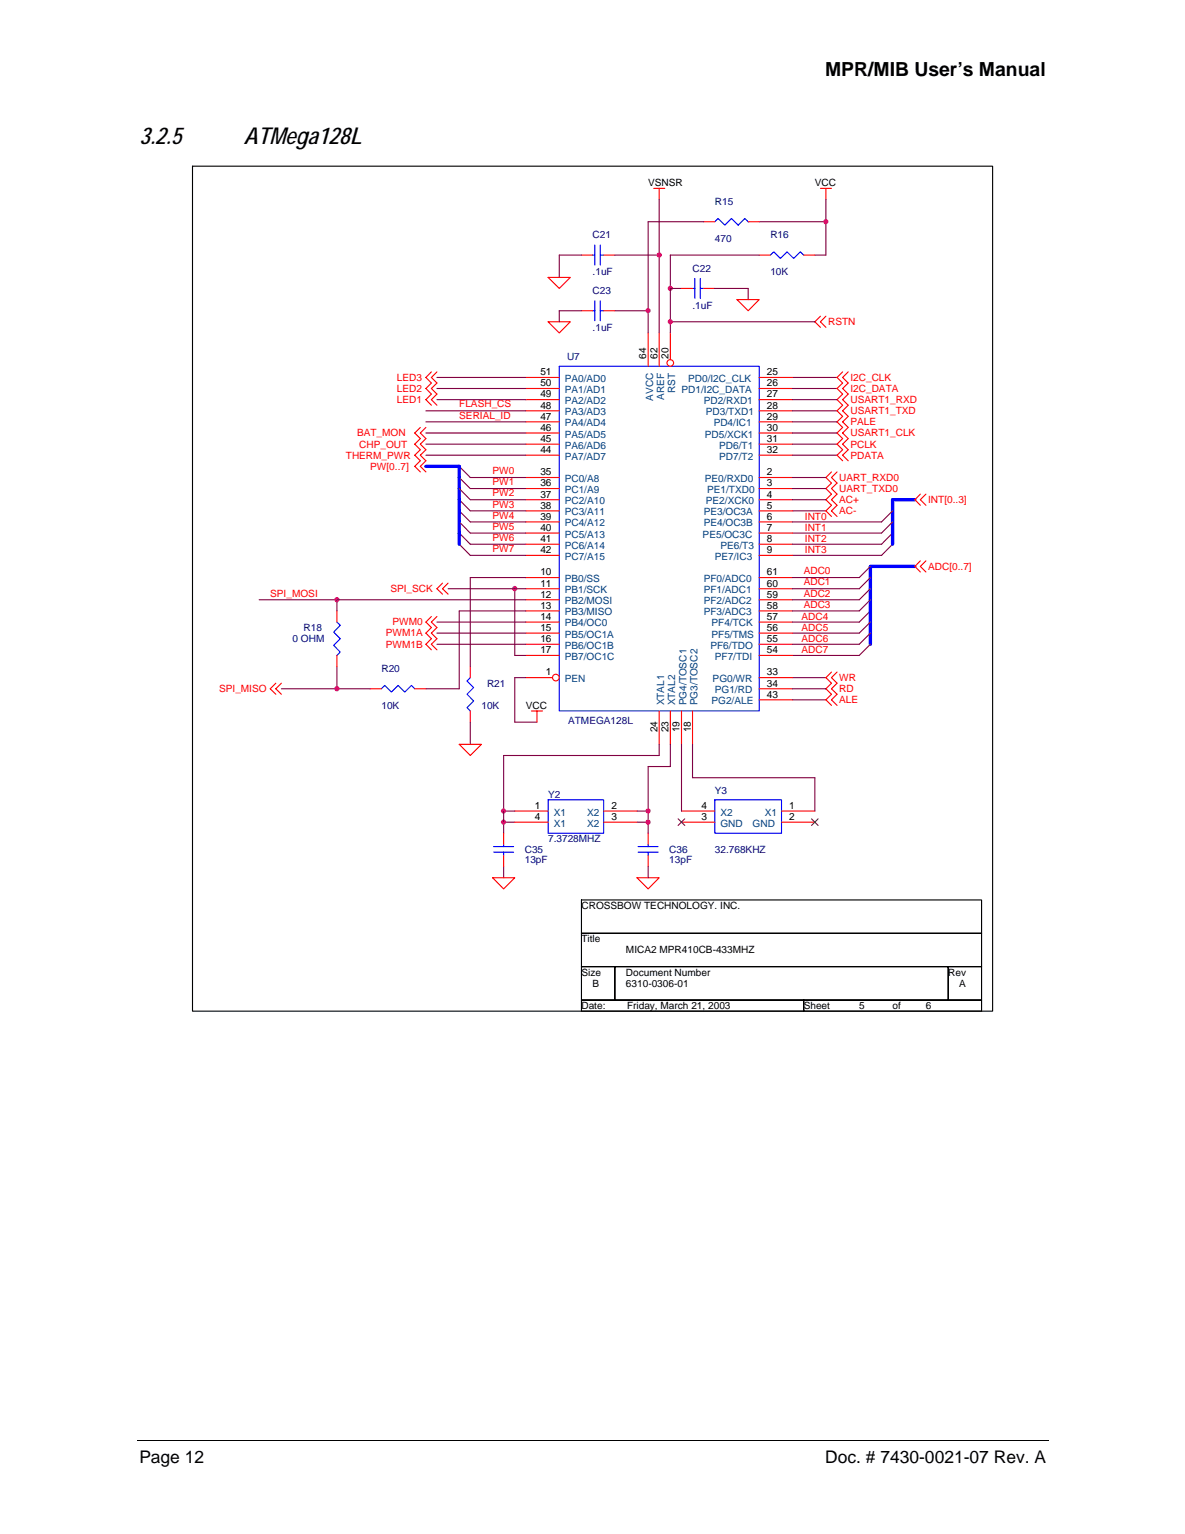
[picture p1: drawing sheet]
<svg xmlns="http://www.w3.org/2000/svg" width="216mm" height="279mm" viewBox="0 0 216 279" stroke-linecap="round" stroke-linejoin="round" font-family="sans-serif">
<g fill="none" stroke="#f00" stroke-width=".2">
<path d="M119.1 34.3h2M120.1 34.3v2M149.5 34.3h2M150.5 34.3v2M105.9 56.6h2.1M110 56.6h2M124.2 52.5h2M128.2 52.5h2M138.3 46.5h2.1M146.4 46.5h2.1M76.6 77.9l-1 1 1 1M77.6 77.9l-1 1 1 1"/>
<path d="M78.6 67.7l-1 1 1 1.1M78.6 71.8l-1 1 1 1M79.6 67.7l-1 1 1 1.1M79.6 71.8l-1 1 1 1M95.8 68.7h6.1M95.8 70.8h6.1M95.8 72.8h6.1M95.8 74.8h6.1M95.8 76.8h6.1M95.8 78.9h6.1M118.1 60.6v6.1M120.1 60.6v6.1"/>
<path d="M138.3 68.7h6.1M138.3 70.8h6.1M138.3 72.8h6.1M138.3 74.8h6.1M138.3 76.8h6.1M138.3 78.9h6.1M153.5 67.7l-1 1 1 1.1M154.5 67.7l-1 1 1 1.1M95.8 80.9h6.1M95.8 82.9h6.1M95.8 87h6.1M95.8 89h6.1"/>
<path d="M95.8 91h6.1M95.8 93h6.1M95.8 95.1h6.1M95.8 97.1h6.1M95.8 99.1h6.1M138.3 80.9h6.1M138.3 82.9h6.1M138.3 87h6.1M138.3 89h6.1M138.3 91h6.1M138.3 93h6.1M138.3 95.1h6.1"/>
<path d="M138.3 97.1h6.1M138.3 99.1h6.1M151.5 88l-1 1 1 1-1 1 1 1M152.5 88l-1 1 1 1-1 1 1 1M78.6 114.3l-1 1 1 1M79.6 114.3l-1 1 1 1M95.8 105.2h6.1M95.8 107.2h6.1M95.8 109.2h6.1M95.8 111.3h6.1M95.8 113.3h6.1M95.8 115.3h6.1"/>
<path d="M95.8 117.3h6.1M95.8 119.4h6.1M95.8 101.2h6.1M138.3 105.2h6.1M138.3 107.2h6.1M138.3 109.2h6.1M138.3 111.3h6.1M138.3 113.3h6.1M138.3 115.3h6.1M138.3 117.3h6.1M138.3 119.4h6.1M138.3 101.2h6.1"/>
<path d="M50.2 124.4l-1 1.1 1 .9M51.3 124.4l-1.1 1.1 1.1 .9M67.5 125.5h2M75.6 125.5h2M151.5 124.4l-1 1.1 1 .9M152.5 124.4l-1 1.1 1 .9M118.1 151.8v2M118.1 155.8v2M124.2 147.7h6M124.2 149.8h6M142.4 147.7h6.1M142.4 149.8h6.1"/>
</g>
<path d="M83.7 87v2M83.7 95.1v2M158.6 109.2v2.1M158.6 115.3v2M158.6 103.2h8.1" fill="none" stroke="#00f" stroke-width=".61"/>
<g fill="none" stroke="#800040" stroke-width=".2">
<path d="M118.1 40.4v16.2h-6.1M120.1 46.5v14.1M122.1 46.5v6h2.1M138.3 40.4h12.2M148.5 46.5h2M77.6 78.9h18.2M79.6 70.8h16.2M144.4 68.7h8.1M77.6 80.9h18.2M83.7 87l2 2M83.7 99.1l2 2.1M83.7 91l2 2"/>
<path d="M85.7 91h10.1M85.7 99.1h10.1M85.7 87h10.1M144.4 97.1h16.2M144.4 93h6.1M162.6 99.1l-2 2.1h-16.2M162.6 97.1l-2 2M47.2 109.2h14.2M81.6 107.2h12.2v12.2M85.7 105.2h10.1M144.4 119.4h12.1M144.4 115.3h12.1"/>
<path d="M61.4 121.4v4.1h6.1M93.8 123.4v8.1h4M144.4 123.4h6.1M91.8 149.8v2M148.5 141.6v6.1"/>
</g>
<g fill="none" stroke="#00f" stroke-width=".2">
<path d="M108 56.6h.4M108.4 54.8v3.6M109.4 56.6h.6M109.4 54.8v3.6M126.2 52.5h.4M126.6 50.7v3.7M127.6 52.5h.6M127.6 50.7v3.7M140.4 46.5l.6-.6 1.2 1.2 1.2-1.2 1.2 1.2 1.2-1.2 .6 .6M101.9 66.7h36.4v62.8h-36.4zM69.5 125.5l.6-.7 1.2 1.2 1.2-1.2 1.2 1.2 1.3-1.2 .6 .7M116.3 155.2h3.6"/>
<path d="M116.3 154.2h3.6M118.1 153.8v.4M118.1 155.2v.6M130.2 145.7h12.2v6.1h-12.2z"/>
</g>
<g fill="#f0f" stroke="#f0f" stroke-width=".2">
<circle cx="122.1" cy="52.5" r=".39"/>
<circle cx="61.4" cy="109.2" r=".4"/>
<circle cx="93.8" cy="107.2" r=".4"/>
</g>
<path d="M123.5 149.1l1.3 1.2M124.8 149.1l-1.3 1.2M147.8 149.1l1.3 1.2M149.1 149.1l-1.3 1.2" fill="none" stroke="#804000" stroke-width=".2"/>
<path d="M35.1 30.3h145.7v153.9h-145.7z" fill="none" stroke="#000" stroke-width=".2"/>
<circle cx="101.3" cy="123.4" r=".61" fill="#fff" stroke="#f00" stroke-width=".2"/>
<path d="M95.8 123.4h4.9" fill="none" stroke="#f00" stroke-width=".2"/>
<circle cx="122.1" cy="66.1" r=".6" fill="#fff" stroke="#f00" stroke-width=".2"/>
<g fill="none" stroke="#f00" stroke-width=".2">
<path d="M99.9 58.6h4l-2 2zM99.9 50.5h4l-2 2zM105.9 46.5h2.1M110 46.5h2M128.2 40.4h2M134.3 54.6h4l-2 2zM136.3 40.4h2M149.5 57.6l-1 1 1 1M150.5 57.6l-1 1 1 1M76.6 79.9l-1 1 1 1-1 1 1 1-1 1 1 1.1M77.6 79.9l-1 1 1 1-1 1 1 1-1 1 1 1.1M78.6 69.8l-1 1 1 1"/>
<path d="M79.6 69.8l-1 1 1 1M122.1 60.6v4.9M153.5 69.8l-1 1 1 1-1 1 1 1-1 1 1 1-1 1 1 1.1-1 1 1 1-1 1 1 1-1 1 1 1M154.5 69.8l-1 1 1 1-1 1 1 1-1 1 1 1-1 1 1 1.1-1 1 1 1-1 1 1 1-1 1 1 1M151.5 92l-1 1 1 1.1M151.5 86l-1 1 1 1M152.5 92l-1 1 1 1.1M152.5 86l-1 1 1 1M167.7 90l-1 1 1 1M168.7 90l-1 1 1 1M61.4 111.3v2M61.4 119.4v2"/>
<path d="M78.6 116.3l-1 1 1 1.1M78.6 112.3l-1 1 1 1M79.6 116.3l-1 1 1 1.1M79.6 112.3l-1 1 1 1M80.6 106.2l-1 1 1 1M81.6 106.2l-1 1 1 1M167.7 102.2l-1 1 1 1M168.7 102.2l-1 1 1 1M83.7 135.6h4l-2 2zM85.7 121.4v2M85.7 129.5v2M96.8 129.5h2"/>
<path d="M97.8 129.5v2M120.1 129.5v6.1M122.1 129.5v6.1M124.2 129.5v6.1M126.2 129.5v6.1M138.3 123.4h6.1M138.3 125.5h6.1M138.3 127.5h6.1M151.5 122.4l-1 1 1 1M151.5 126.4l-1 1.1 1 1M152.5 122.4l-1 1 1 1M152.5 126.4l-1 1.1 1 1"/>
<path d="M89.7 159.9h4.1l-2 2zM91.8 151.8v2M91.8 155.8v2M93.8 147.7h6.1M93.8 149.8h6.1M110 147.7h6.1M110 149.8h6.1M116.1 159.9h4l-2 2z"/>
</g>
<g fill="none" stroke="#800040" stroke-width=".2">
<path d="M120.1 36.3v10.2h-8.1M150.5 36.3v10.2M105.9 56.6h-4v2M105.9 46.5h-4v4M118.1 56.6v4M118.1 40.4h10.1M122.1 46.5h16.2M122.1 52.5v8.1M122.1 58.6h26.4M130.2 52.5h6.1v2.1M77.6 74.8h18.2M77.6 76.8h18.2"/>
<path d="M79.6 68.7h16.2M79.6 72.8h16.2M144.4 74.8h8.1M144.4 72.8h8.1M144.4 70.8h8.1M144.4 78.9h8.1M144.4 76.8h8.1M77.6 82.9h18.2M83.7 97.1l2 2M83.7 95.1l2 2h10.1M83.7 84.9l2 2.1M83.7 93l2 2.1h10.1"/>
<path d="M83.7 89l2 2M85.7 93h10.1M85.7 89h10.1M144.4 82.9h8.1M144.4 89h6.1M144.4 80.9h8.1M144.4 99.1h16.2M144.4 91h6.1M144.4 87h6.1M162.6 93l-2 2.1h-16.2M162.6 95.1l-2 2M79.6 113.3h16.2"/>
<path d="M79.6 117.3h16.2M79.6 115.3h16.2M85.7 105.2v16.2M85.7 101.2h10.1M93.8 107.2h2M93.8 119.4h2M95.8 109.2h-34.4v2.1M95.8 111.3h-12.1v14.2h-6.1M158.6 111.3l-2.1 2h-12.1M158.6 105.2l-2.1 2h-12.1M158.6 115.3l-2.1 2h-12.1M158.6 107.2l-2.1 2h-12.1"/>
<path d="M158.6 117.3l-2.1 2.1M158.6 109.2l-2.1 2.1h-12.1M158.6 103.2l-2.1 2h-12.1M158.6 113.3l-2.1 2M51.3 125.5h10.1M85.7 131.5v4.1M93.8 123.4h2M120.1 135.6v2h-28.3v12.2h2M122.1 135.6v4h-4v12.2M124.2 135.6v12.1M126.2 135.6v6h22.3M144.4 125.5h6.1"/>
<path d="M144.4 127.5h6.1M91.8 147.7h2M91.8 157.8v2.1M116.1 147.7h2M116.1 149.8h2M118.1 157.8v2.1"/>
</g>
<g fill="none" stroke="#00f" stroke-width=".2">
<path d="M108 46.5h.4M108.4 44.6v3.7M109.4 46.5h.6M109.4 44.6v3.7M130.2 40.4l.6-.6 1.3 1.2 1.2-1.2 1.2 1.2 1.2-1.2 .6 .6M136.3 40.4h.1M61.4 113.3l.6 .6-1.2 1.2 1.2 1.2-1.2 1.2 1.2 1.3-.6 .6M85.7 123.4l-.6 .6 1.2 1.2-1.2 1.2 1.2 1.3-1.2 1.2 .6 .6M89.9 155.2h3.7M89.9 154.2h3.7M91.8 153.8v.4M91.8 155.2v.6"/>
<path d="M99.9 145.7h10.1v6.1h-10.1z"/>
</g>
<path d="M77.6 84.9h6.1v2.1M83.7 89v6.1M83.7 97.1v2M166.7 91h-4.1v8.1M158.6 103.2v6M158.6 111.3v4" fill="none" stroke="#00f" stroke-width=".61"/>
<g fill="#f0f" stroke="#f0f" stroke-width=".2">
<circle cx="150.5" cy="40.4" r=".39"/>
<circle cx="91.7" cy="149.7" r=".39"/>
<circle cx="61.4" cy="125.4" r=".4"/>
<circle cx="91.7" cy="147.7" r=".39"/>
<circle cx="118.1" cy="149.7" r=".39"/>
<circle cx="120.1" cy="46.4" r=".4"/>
<circle cx="118.1" cy="56.6" r=".39"/>
<circle cx="118.1" cy="147.7" r=".39"/>
<circle cx="122.1" cy="58.6" r=".39"/>
</g>
<path d="M105.9 163.9h72.9v6.1h-72.9zM105.9 170h72.9v6.1h-72.9zM105.9 176.1h6.1v6.1h-6.1zM112 176.1h60.8v6.1h-60.8zM172.8 176.1h6v6.1h-6zM105.9 182.2h40.5v2h-40.5zM146.4 182.2h32.4v2h-32.4z" fill="none" stroke="#000" stroke-width=".2"/>
<path d="M24.9 262.3h166.1" fill="none" stroke="#000" stroke-width=".18"/>
<g font-size="4.2">
<text x="25.4" y="26.2">3.2.5</text>
<text x="44.4" y="26.2">ATMega128L</text>
</g>
<text font-size="3.5" x="150.3" y="13.9">MPR/MIB User’s Manual</text>
<g font-size="3.2">
<text x="25.4" y="266.4">Page 12</text>
<text x="150.4" y="266.4">Doc. # 7430-0021-07 Rev. A</text>
</g>
<g font-size="1.8">
<text x="118.1" y="33.9">VSNSR</text>
<text x="148.5" y="33.9">VCC</text>
<text x="117.8" y="65.3" transform="rotate(-90 117.8 65.3)">64</text>
<text x="119.8" y="65.3" transform="rotate(-90 119.8 65.3)">62</text>
<text x="121.8" y="65.3" transform="rotate(-90 121.8 65.3)">20</text>
<text x="98.4" y="68.3">51</text>
<text x="98.4" y="70.4">50</text>
<text x="139.7" y="68.3">25</text>
<text x="139.7" y="70.4">26</text>
<text x="98.4" y="72.4">49</text>
<text x="98.4" y="74.4">48</text>
<text x="98.4" y="76.5">47</text>
<text x="139.7" y="72.4">27</text>
<text x="139.7" y="74.4">28</text>
<text x="139.7" y="76.5">29</text>
<text x="98.4" y="78.5">46</text>
<text x="98.4" y="80.5">45</text>
<text x="98.4" y="82.5">44</text>
<text x="139.7" y="78.5">30</text>
<text x="139.7" y="80.5">31</text>
<text x="139.7" y="82.5">32</text>
<text x="98.4" y="86.6">35</text>
<text x="98.4" y="88.6">36</text>
<text x="139.7" y="86.6">2</text>
<text x="139.7" y="88.6">3</text>
<text x="98.4" y="90.6">37</text>
<text x="98.4" y="92.6">38</text>
<text x="98.4" y="94.7">39</text>
<text x="139.7" y="90.6">4</text>
<text x="139.7" y="92.6">5</text>
<text x="139.7" y="94.7">6</text>
<text x="98.4" y="96.7">40</text>
<text x="98.4" y="98.7">41</text>
<text x="98.4" y="100.8">42</text>
<text x="139.7" y="96.7">7</text>
<text x="139.7" y="98.7">8</text>
<text x="139.7" y="100.8">9</text>
<text x="98.4" y="104.8">10</text>
<text x="98.4" y="106.8">11</text>
<text x="139.7" y="104.8">61</text>
<text x="139.7" y="106.8">60</text>
<text x="98.4" y="108.9">12</text>
<text x="98.4" y="110.9">13</text>
<text x="98.4" y="112.9">14</text>
<text x="139.7" y="108.9">59</text>
<text x="139.7" y="110.9">58</text>
<text x="139.7" y="112.9">57</text>
<text x="98.4" y="114.9">15</text>
<text x="98.4" y="116.9">16</text>
<text x="98.4" y="119">17</text>
<text x="139.7" y="114.9">56</text>
<text x="139.7" y="116.9">55</text>
<text x="139.7" y="119">54</text>
<text x="99.5" y="123">1</text>
<text x="139.7" y="123">33</text>
<text x="139.7" y="125.1">34</text>
<text x="95.8" y="129.1">VCC</text>
<text x="139.7" y="127.1">43</text>
<text x="119.8" y="133.3" transform="rotate(-90 119.8 133.3)">24</text>
<text x="121.8" y="133.3" transform="rotate(-90 121.8 133.3)">23</text>
<text x="123.8" y="133.3" transform="rotate(-90 123.8 133.3)">19</text>
<text x="125.9" y="133.3" transform="rotate(-90 125.9 133.3)">18</text>
<text x="97.4" y="149.4">4</text>
<text x="97.4" y="147.3">1</text>
<text x="111.4" y="147.3">2</text>
<text x="111.4" y="149.4">3</text>
<text x="127.8" y="147.3">4</text>
<text x="127.8" y="149.4">3</text>
<text x="143.8" y="149.4">2</text>
<text x="143.8" y="147.3">1</text>
<text x="105.9" y="165.5">CROSSBOW TECHNOLOGY. INC.</text>
<text x="105.9" y="171.6">Title</text>
<text x="114" y="173.7">MICA2 MPR410CB-433MHZ</text>
<text x="105.9" y="177.7">Size</text>
<text x="108" y="179.7">B</text>
<text x="114" y="177.7">Document Number</text>
<text x="114" y="179.7">6310-0306-01</text>
<text x="172.8" y="177.7">Rev</text>
<text x="174.8" y="179.7">A</text>
<text x="105.9" y="183.8">Date:</text>
<text x="114.2" y="183.8">Friday, March 21, 2003</text>
<text x="146.4" y="183.8">Sheet</text>
<text x="156.5" y="183.8">5</text>
<text x="162.6" y="183.8">of</text>
<text x="168.7" y="183.8">6</text>
</g>
<g font-size="1.8" fill="#000080">
<text x="130.2" y="37.4">R15</text>
<text x="108" y="43.4">C21</text>
<text x="130.2" y="44">470</text>
<text x="140.4" y="43.4">R16</text>
<text x="108" y="53.6">C23</text>
<text x="108" y="50.1">.1uF</text>
<text x="126.2" y="49.5">C22</text>
<text x="140.4" y="50.1">10K</text>
<text x="126.2" y="56.2">.1uF</text>
<text x="103.3" y="65.5">U7</text>
<text x="108" y="60.2">.1uF</text>
<text x="53.3" y="116.9">0 OHM</text>
<text x="55.3" y="114.9">R18</text>
<text x="69.5" y="122.4">R20</text>
<text x="88.7" y="125.1">R21</text>
<text x="69.5" y="129.1">10K</text>
<text x="87.7" y="129.1">10K</text>
<text x="103.5" y="131.9">ATMEGA128L</text>
<text x="99.9" y="145.3">Y2</text>
<text x="130.2" y="144.7">Y3</text>
<text x="95.6" y="155.4">C35</text>
<text x="99.9" y="153.4">7.3728MHZ</text>
<text x="121.9" y="155.4">C36</text>
<text x="130.2" y="155.4">32.768KHZ</text>
<text x="95.6" y="157.2">13pF</text>
<text x="121.9" y="157.2">13pF</text>
</g>
<g font-size="1.8" fill="#f00">
<text x="150.9" y="59.2">RSTN</text>
<text x="72.3" y="69.4">LED3</text>
<text x="72.3" y="71.4">LED2</text>
<text x="154.9" y="69.4">I2C_CLK</text>
<text x="154.9" y="71.4">I2C_DATA</text>
<text x="72.3" y="73.4">LED1</text>
<text x="83.7" y="74.2">FLASH_CS</text>
<text x="83.7" y="76.2">SERIAL_ID</text>
<text x="154.9" y="77.5">PALE</text>
<text x="154.9" y="73.4">USART1_RXD</text>
<text x="154.9" y="75.4">USART1_TXD</text>
<text x="63" y="83.5">THERM_PWR</text>
<text x="65" y="79.5">BAT_MON</text>
<text x="65.4" y="81.5">CHP_OUT</text>
<text x="154.9" y="79.5">USART1_CLK</text>
<text x="154.9" y="83.5">PDATA</text>
<text x="154.9" y="81.5">PCLK</text>
<text x="67.5" y="85.6">PW[0..7]</text>
<text x="89.7" y="86.4">PW0</text>
<text x="89.7" y="88.4">PW1</text>
<text x="152.9" y="89.6">UART_TXD0</text>
<text x="152.9" y="87.6">UART_RXD0</text>
<text x="89.7" y="92.5">PW3</text>
<text x="89.7" y="94.5">PW4</text>
<text x="89.7" y="90.4">PW2</text>
<text x="146.6" y="94.7">INT0</text>
<text x="152.9" y="91.6">AC+</text>
<text x="152.9" y="93.7">AC-</text>
<text x="169.1" y="91.6">INT[0..3]</text>
<text x="89.7" y="98.5">PW6</text>
<text x="89.7" y="100.5">PW7</text>
<text x="89.7" y="96.5">PW5</text>
<text x="146.6" y="96.7">INT1</text>
<text x="146.6" y="100.8">INT3</text>
<text x="146.6" y="98.7">INT2</text>
<text x="71.1" y="107.8">SPI_SCK</text>
<text x="146.4" y="106.6">ADC1</text>
<text x="146.4" y="104.6">ADC0</text>
<text x="169.1" y="103.8">ADC[0..7]</text>
<text x="49.2" y="108.6">SPI_MOSI</text>
<text x="71.5" y="113.9">PWM0</text>
<text x="146" y="112.9">ADC4</text>
<text x="146.4" y="108.6">ADC2</text>
<text x="146.4" y="110.7">ADC3</text>
<text x="70.3" y="115.9">PWM1A</text>
<text x="70.3" y="118">PWM1B</text>
<text x="146" y="114.9">ADC5</text>
<text x="146" y="116.9">ADC6</text>
<text x="146" y="119">ADC7</text>
<text x="152.9" y="124">WR</text>
<text x="39.9" y="126.1">SPI_MISO</text>
<text x="152.9" y="126.1">RD</text>
<text x="152.9" y="128.1">ALE</text>
</g>
<g font-size="1.8" fill="#004080">
<text x="102.9" y="69.6">PA0/AD0</text>
<text x="102.9" y="71.6">PA1/AD1</text>
<text x="123" y="71.6" transform="rotate(-90 123 71.6)">RST</text>
<text x="124.2" y="71.6">PD1/I2C_DATA</text>
<text x="125.4" y="69.6">PD0/I2C_CLK</text>
<text x="102.9" y="73.6">PA2/AD2</text>
<text x="102.9" y="75.6">PA3/AD3</text>
<text x="102.9" y="77.7">PA4/AD4</text>
<text x="119" y="73" transform="rotate(-90 119 73)">AVCC</text>
<text x="121" y="72.8" transform="rotate(-90 121 72.8)">AREF</text>
<text x="128.2" y="73.6">PD2/RXD1</text>
<text x="128.6" y="75.6">PD3/TXD1</text>
<text x="130" y="77.7">PD4/IC1</text>
<text x="102.9" y="79.7">PA5/AD5</text>
<text x="102.9" y="81.7">PA6/AD6</text>
<text x="102.9" y="83.7">PA7/AD7</text>
<text x="128.4" y="79.7">PD5/XCK1</text>
<text x="131" y="81.7">PD6/T1</text>
<text x="131" y="83.7">PD7/T2</text>
<text x="102.9" y="87.8">PC0/A8</text>
<text x="102.9" y="89.8">PC1/A9</text>
<text x="128.4" y="87.8">PE0/RXD0</text>
<text x="128.8" y="89.8">PE1/TXD0</text>
<text x="102.9" y="91.8">PC2/A10</text>
<text x="102.9" y="93.9">PC3/A11</text>
<text x="102.9" y="95.9">PC4/A12</text>
<text x="128.2" y="93.9">PE3/OC3A</text>
<text x="128.2" y="95.9">PE4/OC3B</text>
<text x="128.6" y="91.8">PE2/XCK0</text>
<text x="102.9" y="97.9">PC5/A13</text>
<text x="102.9" y="99.9">PC6/A14</text>
<text x="102.9" y="102">PC7/A15</text>
<text x="128" y="97.9">PE5/OC3C</text>
<text x="130.2" y="102">PE7/IC3</text>
<text x="131.3" y="99.9">PE6/T3</text>
<text x="102.9" y="106">PB0/SS</text>
<text x="128.2" y="106">PF0/ADC0</text>
<text x="102.9" y="108">PB1/SCK</text>
<text x="102.9" y="110.1">PB2/MOSI</text>
<text x="102.9" y="112.1">PB3/MISO</text>
<text x="128.2" y="108">PF1/ADC1</text>
<text x="128.2" y="110.1">PF2/ADC2</text>
<text x="128.2" y="112.1">PF3/ADC3</text>
<text x="102.9" y="114.1">PB4/OC0</text>
<text x="102.9" y="116.1">PB5/OC1A</text>
<text x="102.9" y="118.2">PB6/OC1B</text>
<text x="129.4" y="118.2">PF6/TDO</text>
<text x="129.6" y="114.1">PF4/TCK</text>
<text x="129.6" y="116.1">PF5/TMS</text>
<text x="102.9" y="120.2">PB7/OC1C</text>
<text x="102.9" y="124.2">PEN</text>
<text x="129.8" y="124.2">PG0/WR</text>
<text x="130.2" y="120.2">PF7/TDI</text>
<text x="121" y="128.5" transform="rotate(-90 121 128.5)">XTAL1</text>
<text x="123" y="128.5" transform="rotate(-90 123 128.5)">XTAL2</text>
<text x="125.1" y="128.5" transform="rotate(-90 125.1 128.5)">PG4/TOSC1</text>
<text x="127.1" y="128.5" transform="rotate(-90 127.1 128.5)">PG3/TOSC2</text>
<text x="129.6" y="128.3">PG2/ALE</text>
<text x="130.2" y="126.3">PG1/RD</text>
<text x="100.9" y="148.5">X1</text>
<text x="107" y="148.5">X2</text>
<text x="131.3" y="148.5">X2</text>
<text x="139.3" y="148.5">X1</text>
<text x="100.9" y="150.6">X1</text>
<text x="107" y="150.6">X2</text>
<text x="131.3" y="150.6">GND</text>
<text x="137.1" y="150.6">GND</text>
</g>
</svg>
